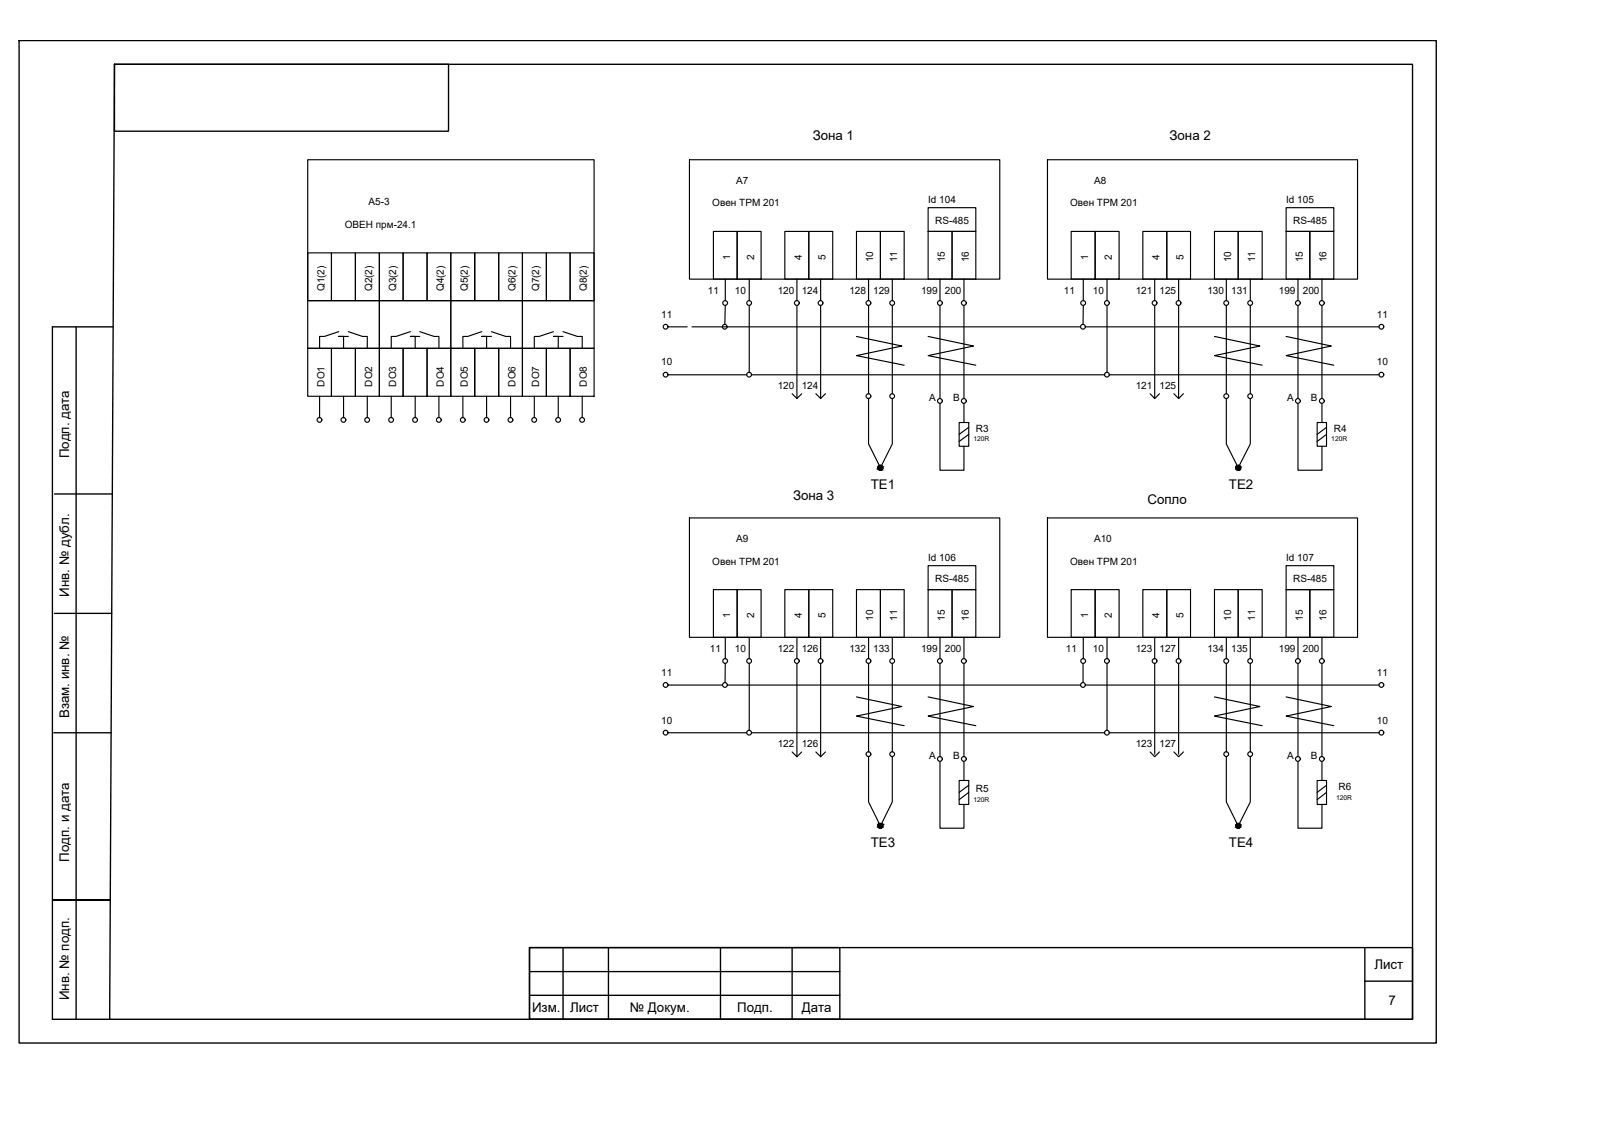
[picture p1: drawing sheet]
<svg xmlns="http://www.w3.org/2000/svg" width="297mm" height="210mm" viewBox="0 0 297 210" stroke-linecap="round" stroke-linejoin="round" font-family="sans-serif">
<g fill="none" stroke="#000" stroke-width=".25">
<path d="M3.5 7.5h263v185.9h-263zM21.2 11.9h240.9v177.1h-241.8zM21.2 11.9h62v12.4h-62zM14.1 60.6v128.4M21 60.6h-11.3v128.4h10.6M10.1 91.6h10.6M10.1 113.7h10.6M10 135.9h10.6M9.8 166.9h10.7M98.2 175.7h163.9v13.3h-163.9zM98.2 175.7h57.6v13.3h-57.6zM104.5 175.7v13.3"/>
<path d="M112.9 175.7v13.3M133.7 175.7v13.3M147 175.7v13.3M253.2 175.7v13.3M98.2 184.6h57.6M98.2 180.2h57.6M253.2 181.9h8.9"/>
</g>
<g fill="none" stroke="#000" stroke-width=".21">
<path d="M57.1 29.6h53.1v26.1h-53.1zM127.9 29.6h57.6v22.2h-57.6zM172.2 38.5h8.8v4.4h-8.8zM194.3 29.6h57.6v22.2h-57.6zM238.6 38.5h8.9v4.4h-8.9zM57.1 55.7h13.3v8.9h-13.3zM57.1 46.9h4.4v8.8h-4.4zM61.5 46.9h4.4v8.8h-4.4zM65.9 46.9h4.5v8.8h-4.5zM70.4 55.7h13.2v8.9h-13.2zM70.4 46.9h4.4v8.8h-4.4zM74.8 46.9h4.4v8.8h-4.4z"/>
<path d="M79.2 46.9h4.4v8.8h-4.4zM83.6 55.7h13.3v8.9h-13.3zM83.6 46.9h4.5v8.8h-4.5zM88.1 46.9h4.4v8.8h-4.4zM92.5 46.9h4.4v8.8h-4.4zM96.9 55.7h13.3v8.9h-13.3zM96.9 46.9h4.5v8.8h-4.5zM101.4 46.9h4.4v8.8h-4.4zM105.8 46.9h4.4v8.8h-4.4zM132.4 42.9h4.4v8.9h-4.4zM134.6 51.8v3.9M134.6 56.6l-.1 3.6"/>
<path d="M136.8 42.9h4.4v8.9h-4.4zM139 51.8v3.9M139 56.6v12.4M145.6 42.9h4.5v8.9h-4.5zM147.9 51.8v3.9M147.9 56.6v17.3M150.1 42.9h4.4v8.9h-4.4zM152.3 51.8v3.9M152.3 56.6v17.3M158.9 42.9h4.5v8.9h-4.5zM161.1 51.8v3.9M161.1 56.6v16.4"/>
<path d="M163.4 42.9h4.4v8.9h-4.4zM165.6 51.8v3.9M165.6 56.6v16.4M172.2 42.9h4.4v8.9h-4.4zM174.4 51.8v3.9M174.4 56.6v17.3M176.6 42.9h4.4v8.9h-4.4zM178.8 51.8v3.9M178.8 56.6v17.3M198.7 42.9h4.5v8.9h-4.5zM201 51.8v3.9M201 56.6l-.1 3.6"/>
<path d="M203.2 42.9h4.4v8.9h-4.4zM205.4 51.8v3.9M205.4 56.6v12.4M212 42.9h4.5v8.9h-4.5zM214.2 51.8v3.9M214.2 56.6v17.3M216.5 42.9h4.4v8.9h-4.4zM218.7 51.8v3.9M218.7 56.6v17.3M225.3 42.9h4.4v8.9h-4.4zM227.5 51.8v3.9M227.5 56.6v16.4"/>
<path d="M229.7 42.9h4.5v8.9h-4.5zM232 51.8v3.9M232 56.6v16.4M238.6 42.9h4.4v8.9h-4.4zM240.8 51.8v3.9M240.8 56.6v17.3M243 42.9h4.5v8.9h-4.5zM245.3 51.8v3.9M245.3 56.6v17.3M57.1 64.6h4.4v8.9h-4.4zM59.3 73.5v4M61.5 64.6h4.4v8.9h-4.4z"/>
<path d="M62.9 61.5l-2.7 .9h-.9v2.2M63.7 73.5v4M64.6 62.4h-1.7h.8v2.2M64.6 61.5l2.7 .9h.8v2.2M65.9 64.6h4.5v8.9h-4.5zM68.1 73.5v4M70.4 64.6h4.4v8.9h-4.4zM72.6 73.5v4M74.8 64.6h4.4v8.9h-4.4zM76.1 61.5l-2.6 .9h-.9v2.2M77 73.5v4M77.9 62.4h-1.8h.9v2.2"/>
<path d="M77.9 61.5l2.6 .9h.9v2.2M79.2 64.6h4.4v8.9h-4.4zM81.4 73.5v4M83.6 64.6h4.5v8.9h-4.5zM85.9 73.5v4M88.1 64.6h4.4v8.9h-4.4zM89.4 61.5l-2.6 .9h-.9v2.2M90.3 73.5v4M91.2 62.4h-1.8h.9v2.2M91.2 61.5l2.6 .9h.9v2.2M92.5 64.6h4.4v8.9h-4.4zM94.7 73.5v4"/>
<path d="M96.9 64.6h4.5v8.9h-4.5zM99.1 73.5v4M101.4 64.6h4.4v8.9h-4.4zM102.7 61.5l-2.7 .9h-.9v2.2M103.6 73.5v4M104.5 62.4h-1.8h.9v2.2M104.5 61.5l2.6 .9h.9v2.2M105.8 64.6h4.4v8.9h-4.4zM108 73.5v4M123.9 60.6h3.6M123.9 69.5h14.6M128.4 60.6h72.1"/>
<path d="M139.4 69.5h65.6M147 73l.9 .9 .8-.9M151.4 73l.9 .9 .8-.9M158.9 62.4l8.4 1.8-8.4 1.7 8.9 1.8M161.1 73.9v8.4l2.3 4.4 2.2-4.4v-8.4M172.2 62.4l8.4 1.8-8.4 1.7 8.8 1.8M174.4 74.8v12.4h4.4v-4.5M178 78.3h1.7v4.4h-1.7zM178.8 74.8v3.5M179.7 79.2l-1.7 1.3M201.4 60.6h54.5M205.9 69.5h50"/>
<path d="M213.4 73l.8 .9 .9-.9M217.8 73l.9 .9 .9-.9M225.3 62.4l8.5 1.8-8.5 1.7 8.9 1.8M227.5 73.9v8.4l2.2 4.4 2.3-4.4v-8.4M238.6 62.4l8.4 1.8-8.4 1.7 8.9 1.8M240.8 74.8v12.4h4.5v-4.5M244.4 78.3h1.7v4.4h-1.7zM245.3 74.8v3.5M246.1 79.2l-1.7 1.3M127.9 96h57.6v22.2h-57.6zM179.7 80.5l-1.7 1.4M194.3 96h57.6v22.2h-57.6z"/>
<path d="M246.1 80.5l-1.7 1.4M132.4 109.3h4.4v8.9h-4.4zM134.6 118.2v4M136.8 109.3h4.4v8.9h-4.4zM139 118.2v4M145.6 109.3h4.5v8.9h-4.5zM147.9 118.2v4M150.1 109.3h4.4v8.9h-4.4zM152.3 118.2v4M158.9 109.3h4.5v8.9h-4.5zM161.1 118.2v4M163.4 109.3h4.4v8.9h-4.4z"/>
<path d="M165.6 118.2v4M172.2 109.3h4.4v8.9h-4.4zM172.2 104.9h8.8v4.4h-8.8zM174.4 118.2v4M176.6 109.3h4.4v8.9h-4.4zM178.8 118.2v4M198.7 109.3h4.5v8.9h-4.5zM201 118.2v4M203.2 109.3h4.4v8.9h-4.4zM205.4 118.2v4M212 109.3h4.5v8.9h-4.5zM214.2 118.2v4"/>
<path d="M216.5 109.3h4.4v8.9h-4.4zM218.7 118.2v4M225.3 109.3h4.4v8.9h-4.4zM227.5 118.2v4M229.7 109.3h4.5v8.9h-4.5zM232 118.2v4M238.6 109.3h4.4v8.9h-4.4zM238.6 104.9h8.9v4.4h-8.9zM240.8 118.2v4M243 109.3h4.5v8.9h-4.5zM245.3 118.2v4M123.9 127h10.2"/>
<path d="M123.9 135.9h14.6M134.6 123l-.1 3.6M134.9 127h65.6M139 123v12.5M139.4 135.9h65.6M147 139.4l.9 .9 .8-.9M147.9 123v17.3M151.4 139.4l.9 .9 .8-.9M152.3 123v17.3M158.9 129.2l8.4 1.8-8.4 1.8 8.9 1.8M161.1 123v16.4M165.6 123v16.4"/>
<path d="M172.2 129.2l8.4 1.8-8.4 1.8 8.8 1.8M174.4 123v17.3M178.8 123v17.3M200.9 123v3.6M201.4 127h54.5M205.4 123v12.5M205.9 135.9h50M213.4 139.4l.8 .9 .9-.9M214.2 123v16.9M217.8 139.4l.9 .9 .9-.9M218.7 123v16.9M225.3 129.2l8.5 1.8-8.5 1.8 8.9 1.8"/>
<path d="M227.5 123v16.4M232 123v16.4M238.6 129.2l8.4 1.8-8.4 1.8 8.9 1.8M240.8 123v17.3M245.3 123v17.3M161.1 140.3v8.4l2.3 4.4 2.2-4.4v-8.4M174.4 141.2v12.4h4.4v-4.4M178 144.7h1.7v4.5h-1.7zM178.8 141.2v3.5M179.7 146.9l-1.7 1.4M179.7 145.6l-1.7 1.3M227.5 140.3v8.4l2.2 4.4 2.3-4.4v-8.4"/>
<path d="M240.8 141.2v12.4h4.5v-4.4M244.4 144.7h1.7v4.5h-1.7zM245.3 141.2v3.5M246.1 146.9l-1.7 1.4M246.1 145.6l-1.7 1.3"/>
<circle cx="134.5" cy="56.2" r=".44"/>
<circle cx="139" cy="56.2" r=".44"/>
<circle cx="147.8" cy="56.2" r=".44"/>
<circle cx="152.2" cy="56.2" r=".44"/>
<circle cx="161.1" cy="56.2" r=".44"/>
<circle cx="165.5" cy="56.2" r=".44"/>
<circle cx="174.4" cy="56.2" r=".44"/>
<circle cx="178.8" cy="56.2" r=".44"/>
<circle cx="201" cy="56.2" r=".44"/>
<circle cx="205.4" cy="56.2" r=".44"/>
<circle cx="214.2" cy="56.2" r=".44"/>
<circle cx="218.7" cy="56.2" r=".44"/>
<circle cx="227.5" cy="56.2" r=".44"/>
<circle cx="232" cy="56.2" r=".44"/>
<circle cx="240.8" cy="56.2" r=".44"/>
<circle cx="245.2" cy="56.2" r=".44"/>
<circle cx="59.3" cy="77.9" r=".44"/>
<circle cx="63.7" cy="77.9" r=".44"/>
<circle cx="68.1" cy="77.9" r=".44"/>
<circle cx="72.6" cy="77.9" r=".44"/>
<circle cx="77" cy="77.9" r=".44"/>
<circle cx="81.4" cy="77.9" r=".44"/>
<circle cx="85.9" cy="77.9" r=".44"/>
<circle cx="90.3" cy="77.9" r=".44"/>
<circle cx="94.7" cy="77.9" r=".44"/>
<circle cx="99.1" cy="77.9" r=".44"/>
<circle cx="103.6" cy="77.9" r=".44"/>
<circle cx="108" cy="77.9" r=".44"/>
<circle cx="123.5" cy="60.6" r=".44"/>
<circle cx="123.5" cy="69.5" r=".44"/>
<circle cx="134.5" cy="60.6" r=".44"/>
<circle cx="139" cy="69.5" r=".44"/>
<circle cx="161.1" cy="73.5" r=".44"/>
<circle cx="165.5" cy="73.5" r=".44"/>
<circle cx="174.4" cy="74.3" r=".44"/>
<circle cx="178.8" cy="74.3" r=".44"/>
<circle cx="200.9" cy="60.6" r=".44"/>
<circle cx="205.4" cy="69.5" r=".44"/>
<circle cx="227.5" cy="73.5" r=".44"/>
<circle cx="232" cy="73.5" r=".44"/>
<circle cx="240.8" cy="74.3" r=".44"/>
<circle cx="245.2" cy="74.3" r=".44"/>
<circle cx="256.3" cy="60.6" r=".44"/>
<circle cx="256.3" cy="69.5" r=".44"/>
<circle cx="163.3" cy="86.7" r=".44"/>
<circle cx="229.7" cy="86.7" r=".44"/>
<circle cx="123.5" cy="135.9" r=".44"/>
<circle cx="123.5" cy="127" r=".44"/>
<circle cx="134.5" cy="127" r=".44"/>
<circle cx="134.5" cy="122.6" r=".44"/>
<circle cx="139" cy="122.6" r=".44"/>
<circle cx="139" cy="135.9" r=".44"/>
<circle cx="147.8" cy="122.6" r=".44"/>
<circle cx="152.2" cy="122.6" r=".44"/>
<circle cx="161.1" cy="139.8" r=".44"/>
<circle cx="161.1" cy="122.6" r=".44"/>
<circle cx="165.5" cy="122.6" r=".44"/>
<circle cx="165.5" cy="139.8" r=".44"/>
<circle cx="174.4" cy="122.6" r=".44"/>
<circle cx="178.8" cy="122.6" r=".44"/>
<circle cx="200.9" cy="127" r=".44"/>
<circle cx="201" cy="122.6" r=".44"/>
<circle cx="205.4" cy="135.9" r=".44"/>
<circle cx="205.4" cy="122.6" r=".44"/>
<circle cx="214.2" cy="122.6" r=".44"/>
<circle cx="218.7" cy="122.6" r=".44"/>
<circle cx="227.5" cy="122.6" r=".44"/>
<circle cx="227.5" cy="139.8" r=".44"/>
<circle cx="232" cy="139.8" r=".44"/>
<circle cx="232" cy="122.6" r=".44"/>
<circle cx="240.8" cy="122.6" r=".44"/>
<circle cx="245.2" cy="122.6" r=".44"/>
<circle cx="256.3" cy="135.9" r=".44"/>
<circle cx="256.3" cy="127" r=".44"/>
<circle cx="163.3" cy="153.1" r=".44"/>
<circle cx="174.4" cy="140.7" r=".44"/>
<circle cx="178.8" cy="140.7" r=".44"/>
<circle cx="229.7" cy="153.1" r=".44"/>
<circle cx="240.8" cy="140.7" r=".44"/>
<circle cx="245.2" cy="140.7" r=".44"/>
</g>
<g fill="#000" stroke="#000" stroke-width=".19">
<path d="M163.3 86.3h.2zM163.2 86.3h.3z"/>
<path d="M163.2 86.3h.3zM163.1 86.3h.4z"/>
<path d="M163.2 87.2h.3zM163.2 87.2h.2z"/>
<path d="M163.1 86.3l.5 .1zM163.1 86.4h.5z"/>
<path d="M163.1 87.2h.4zM163.1 87.2h.4z"/>
<path d="M163.1 86.4h.6zM163 86.4h.7z"/>
<path d="M163.1 87.1h.5zM163.1 87.1l.4 .1z"/>
<path d="M163 86.4l.7 .1zM163 86.4l.7 .1h-.7z"/>
<path d="M163 87h.7zM163 87l.6 .1z"/>
<path d="M163 86.5l.8 .1zM163 86.5l.8 .1h-.9z"/>
<path d="M163 87h.7zM163 87h.7z"/>
<path d="M162.9 86.6h.9zM162.9 86.6h.9z"/>
<path d="M162.9 86.6l.9 .1zM162.9 86.6l.9 .1h-.9z"/>
<path d="M162.9 86.7l.9 .1zM162.9 86.7l.9 .1z"/>
<path d="M162.9 86.8l.9 .1zM162.9 86.8l.9 .1z"/>
<path d="M162.9 86.9h.9zM162.9 86.9l.8 .1z"/>
<path d="M229.7 86.3h.2zM229.6 86.3h.3z"/>
<path d="M229.6 86.3h.3zM229.6 86.3h.3z"/>
<path d="M229.6 87.2h.3zM229.6 87.2h.2z"/>
<path d="M229.6 86.3l.4 .1zM229.5 86.4h.5z"/>
<path d="M229.6 87.2h.3zM229.6 87.2h.3z"/>
<path d="M229.5 86.4h.6zM229.5 86.4h.6z"/>
<path d="M229.5 87.1h.5zM229.5 87.1l.4 .1z"/>
<path d="M229.4 86.4l.7 .1zM229.4 86.4l.7 .1h-.7z"/>
<path d="M229.4 87h.7zM229.4 87l.6 .1z"/>
<path d="M229.4 86.5l.8 .1zM229.4 86.5l.8 .1h-.9z"/>
<path d="M229.4 87h.7zM229.4 87h.7z"/>
<path d="M229.3 86.6h.9zM229.3 86.6h.9z"/>
<path d="M229.3 86.9h.9zM229.3 86.9l.8 .1z"/>
<path d="M229.3 86.6l.9 .1zM229.3 86.6l.9 .1z"/>
<path d="M229.3 86.7l.9 .1zM229.3 86.7l.9 .1z"/>
<path d="M229.3 86.8h.9zM229.3 86.8l.9 .1z"/>
<path d="M163.3 152.7h.2zM163.2 152.7h.3z"/>
<path d="M163.2 152.7l.3 .1zM163.1 152.8h.4z"/>
<path d="M163.2 153.6h.3zM163.2 153.6h.2z"/>
<path d="M163.1 152.8h.5zM163.1 152.8h.5z"/>
<path d="M163.1 153.5h.4zM163.1 153.5l.4 .1z"/>
<path d="M163.1 152.8l.6 .1zM163 152.9h.7z"/>
<path d="M163.1 153.5h.5zM163.1 153.5h.4z"/>
<path d="M163 152.9h.7zM163 152.9h.7z"/>
<path d="M163 153.4h.7zM163 153.4l.6 .1z"/>
<path d="M163 152.9l.8 .1zM163 152.9l.8 .1h-.9z"/>
<path d="M163 153.4h.7zM163 153.4h.7z"/>
<path d="M162.9 153l.9 .1zM162.9 153l.9 .1z"/>
<path d="M162.9 153.1h.9zM162.9 153.1h.9h-.9z"/>
<path d="M162.9 153.1l.9 .1zM162.9 153.1l.9 .1z"/>
<path d="M162.9 153.2l.9 .1zM162.9 153.2l.9 .1z"/>
<path d="M162.9 153.3h.9zM162.9 153.3l.8 .1z"/>
<path d="M229.7 152.7h.2zM229.6 152.7h.3z"/>
<path d="M229.6 152.7l.3 .1zM229.6 152.8h.3z"/>
<path d="M229.6 153.6h.3zM229.6 153.6h.2z"/>
<path d="M229.6 152.8h.4zM229.5 152.8h.5z"/>
<path d="M229.6 153.5h.3zM229.6 153.5l.3 .1z"/>
<path d="M229.5 152.8l.6 .1zM229.5 152.8l.6 .1z"/>
<path d="M229.5 153.5h.5zM229.5 153.5h.4z"/>
<path d="M229.4 152.9h.7zM229.4 152.9h.7z"/>
<path d="M229.4 153.4h.7zM229.4 153.4l.6 .1z"/>
<path d="M229.4 152.9l.8 .1zM229.4 152.9l.8 .1h-.9z"/>
<path d="M229.4 153.4h.7zM229.4 153.4h.7z"/>
<path d="M229.3 153l.9 .1zM229.3 153l.9 .1h-.9z"/>
<path d="M229.3 153.3h.9zM229.3 153.3l.8 .1z"/>
<path d="M229.3 153.1h.9zM229.3 153.1h.9z"/>
<path d="M229.3 153.1l.9 .1zM229.3 153.1l.9 .1z"/>
<path d="M229.3 153.2h.9zM229.3 153.2l.9 .1z"/>
</g>
<g font-size="2.5">
<text x="150.8" y="25.9">Зона 1</text>
<text x="217" y="26">Зона 2</text>
<text x="12.8" y="85" transform="rotate(-90 12.8 85)">Подп. дата</text>
<text x="147.1" y="92.7">Зона 3</text>
<text x="161.6" y="90.7">TE1</text>
<text x="212.9" y="93.5">Сопло</text>
<text x="228" y="90.7">TE2</text>
<text x="12.8" y="110.6" transform="rotate(-90 12.8 110.6)">Инв. № дубл.</text>
<text x="12.8" y="133.2" transform="rotate(-90 12.8 133.2)">Взам. инв. №</text>
<text x="12.8" y="159.8" transform="rotate(-90 12.8 159.8)">Подп. и дата</text>
<text x="161.6" y="157.1">TE3</text>
<text x="228" y="157.1">TE4</text>
<text x="255" y="179.7">Лист</text>
<text x="12.8" y="185.4" transform="rotate(-90 12.8 185.4)">Инв. № подп.</text>
<text x="98.7" y="187.7">Изм.</text>
<text x="105.8" y="187.7">Лист</text>
<text x="116.9" y="187.7">№ Докум.</text>
<text x="136.8" y="187.7">Подп.</text>
<text x="148.7" y="187.7">Дата</text>
<text x="257.6" y="186.3">7</text>
</g>
<g font-size="1.9">
<text x="136.6" y="34.1">A7</text>
<text x="203" y="34.1">A8</text>
<text x="68.4" y="38">A5-3</text>
<text x="132.2" y="38.3">Овен ТРМ 201</text>
<text x="172.2" y="37.6">Id 104</text>
<text x="173.5" y="41.6">RS-485</text>
<text x="198.5" y="38.3">Овен ТРМ 201</text>
<text x="238.6" y="37.6">Id 105</text>
<text x="239.9" y="41.6">RS-485</text>
<text x="64" y="42.2">ОВЕН прм-24.1</text>
<text x="135.5" y="48.2" transform="rotate(-90 135.5 48.2)">1</text>
<text x="139.9" y="48.2" transform="rotate(-90 139.9 48.2)">2</text>
<text x="148.7" y="48.2" transform="rotate(-90 148.7 48.2)">4</text>
<text x="153.1" y="48.2" transform="rotate(-90 153.1 48.2)">5</text>
<text x="162" y="48.7" transform="rotate(-90 162 48.7)">10</text>
<text x="166.4" y="48.7" transform="rotate(-90 166.4 48.7)">11</text>
<text x="175.3" y="48.7" transform="rotate(-90 175.3 48.7)">15</text>
<text x="179.7" y="48.7" transform="rotate(-90 179.7 48.7)">16</text>
<text x="201.9" y="48.2" transform="rotate(-90 201.9 48.2)">1</text>
<text x="206.3" y="48.2" transform="rotate(-90 206.3 48.2)">2</text>
<text x="215.1" y="48.2" transform="rotate(-90 215.1 48.2)">4</text>
<text x="219.6" y="48.2" transform="rotate(-90 219.6 48.2)">5</text>
<text x="228.4" y="48.7" transform="rotate(-90 228.4 48.7)">10</text>
<text x="232.9" y="48.7" transform="rotate(-90 232.9 48.7)">11</text>
<text x="241.7" y="48.7" transform="rotate(-90 241.7 48.7)">15</text>
<text x="246.1" y="48.7" transform="rotate(-90 246.1 48.7)">16</text>
<text x="60.2" y="54" transform="rotate(-90 60.2 54)">Q1(2)</text>
<text x="69" y="54" transform="rotate(-90 69 54)">Q2(2)</text>
<text x="73.5" y="54" transform="rotate(-90 73.5 54)">Q3(2)</text>
<text x="82.3" y="54" transform="rotate(-90 82.3 54)">Q4(2)</text>
<text x="86.8" y="54" transform="rotate(-90 86.8 54)">Q5(2)</text>
<text x="95.6" y="54" transform="rotate(-90 95.6 54)">Q6(2)</text>
<text x="100" y="54" transform="rotate(-90 100 54)">Q7(2)</text>
<text x="108.9" y="54" transform="rotate(-90 108.9 54)">Q8(2)</text>
<text x="122.7" y="58.9">11</text>
<text x="131.3" y="54.5">11</text>
<text x="136.3" y="54.4">10</text>
<text x="144.3" y="54.5">120</text>
<text x="148.7" y="54.5">124</text>
<text x="157.6" y="54.5">128</text>
<text x="162" y="54.5">129</text>
<text x="170.9" y="54.5">199</text>
<text x="175.3" y="54.5">200</text>
<text x="197.4" y="54.5">11</text>
<text x="202.8" y="54.4">10</text>
<text x="210.7" y="54.5">121</text>
<text x="215.1" y="54.5">125</text>
<text x="224" y="54.5">130</text>
<text x="228.4" y="54.5">131</text>
<text x="237.3" y="54.5">199</text>
<text x="241.7" y="54.5">200</text>
<text x="255.5" y="58.9">11</text>
<text x="60.2" y="71.7" transform="rotate(-90 60.2 71.7)">DO1</text>
<text x="69" y="71.7" transform="rotate(-90 69 71.7)">DO2</text>
<text x="73.5" y="71.7" transform="rotate(-90 73.5 71.7)">DO3</text>
<text x="82.3" y="71.7" transform="rotate(-90 82.3 71.7)">DO4</text>
<text x="86.8" y="71.7" transform="rotate(-90 86.8 71.7)">DO5</text>
<text x="95.6" y="71.7" transform="rotate(-90 95.6 71.7)">DO6</text>
<text x="100" y="71.7" transform="rotate(-90 100 71.7)">DO7</text>
<text x="108.9" y="71.7" transform="rotate(-90 108.9 71.7)">DO8</text>
<text x="122.7" y="67.8">10</text>
<text x="255.5" y="67.8">10</text>
<text x="144.3" y="72.2">120</text>
<text x="148.7" y="72.2">124</text>
<text x="172.4" y="74.4">А</text>
<text x="176.9" y="74.4">В</text>
<text x="210.7" y="72.2">121</text>
<text x="215.1" y="72.2">125</text>
<text x="238.8" y="74.4">А</text>
<text x="243.2" y="74.4">В</text>
<text x="181" y="80.1">R3</text>
<text x="247.5" y="80.1">R4</text>
<text x="136.6" y="100.4">A9</text>
<text x="203" y="100.4">A10</text>
<text x="132.2" y="104.7">Овен ТРМ 201</text>
<text x="172.2" y="104">Id 106</text>
<text x="173.5" y="108">RS-485</text>
<text x="198.5" y="104.7">Овен ТРМ 201</text>
<text x="238.6" y="104">Id 107</text>
<text x="239.9" y="108">RS-485</text>
<text x="135.5" y="114.6" transform="rotate(-90 135.5 114.6)">1</text>
<text x="139.9" y="114.6" transform="rotate(-90 139.9 114.6)">2</text>
<text x="148.7" y="114.6" transform="rotate(-90 148.7 114.6)">4</text>
<text x="153.1" y="114.6" transform="rotate(-90 153.1 114.6)">5</text>
<text x="162" y="115.1" transform="rotate(-90 162 115.1)">10</text>
<text x="166.4" y="115.1" transform="rotate(-90 166.4 115.1)">11</text>
<text x="175.3" y="115.1" transform="rotate(-90 175.3 115.1)">15</text>
<text x="179.7" y="115.1" transform="rotate(-90 179.7 115.1)">16</text>
<text x="201.9" y="114.6" transform="rotate(-90 201.9 114.6)">1</text>
<text x="206.3" y="114.6" transform="rotate(-90 206.3 114.6)">2</text>
<text x="215.1" y="114.6" transform="rotate(-90 215.1 114.6)">4</text>
<text x="219.6" y="114.6" transform="rotate(-90 219.6 114.6)">5</text>
<text x="228.4" y="115.1" transform="rotate(-90 228.4 115.1)">10</text>
<text x="232.9" y="115.1" transform="rotate(-90 232.9 115.1)">11</text>
<text x="241.7" y="115.1" transform="rotate(-90 241.7 115.1)">15</text>
<text x="246.1" y="115.1" transform="rotate(-90 246.1 115.1)">16</text>
<text x="122.7" y="125.3">11</text>
<text x="131.7" y="120.9">11</text>
<text x="136.3" y="120.8">10</text>
<text x="144.3" y="120.9">122</text>
<text x="148.7" y="120.9">126</text>
<text x="157.6" y="120.9">132</text>
<text x="162" y="120.9">133</text>
<text x="170.9" y="120.9">199</text>
<text x="175.3" y="120.9">200</text>
<text x="197.8" y="120.9">11</text>
<text x="202.8" y="120.8">10</text>
<text x="210.7" y="120.9">123</text>
<text x="215.1" y="120.9">127</text>
<text x="224" y="120.9">134</text>
<text x="228.4" y="120.9">135</text>
<text x="237.3" y="120.9">199</text>
<text x="241.7" y="120.9">200</text>
<text x="255.5" y="125.3">11</text>
<text x="122.7" y="134.2">10</text>
<text x="255.5" y="134.2">10</text>
<text x="144.3" y="138.6">122</text>
<text x="148.7" y="138.6">126</text>
<text x="172.4" y="140.7">А</text>
<text x="176.9" y="140.7">В</text>
<text x="210.7" y="138.6">123</text>
<text x="215.1" y="138.6">127</text>
<text x="238.8" y="140.7">А</text>
<text x="243.2" y="140.7">В</text>
<text x="181" y="146.9">R5</text>
<text x="248.4" y="146.5">R6</text>
</g>
<g font-size="1.2">
<text x="180.6" y="81.9">120R</text>
<text x="247" y="81.9">120R</text>
<text x="180.6" y="148.7">120R</text>
<text x="247.9" y="148.3">120R</text>
</g>
</svg>
